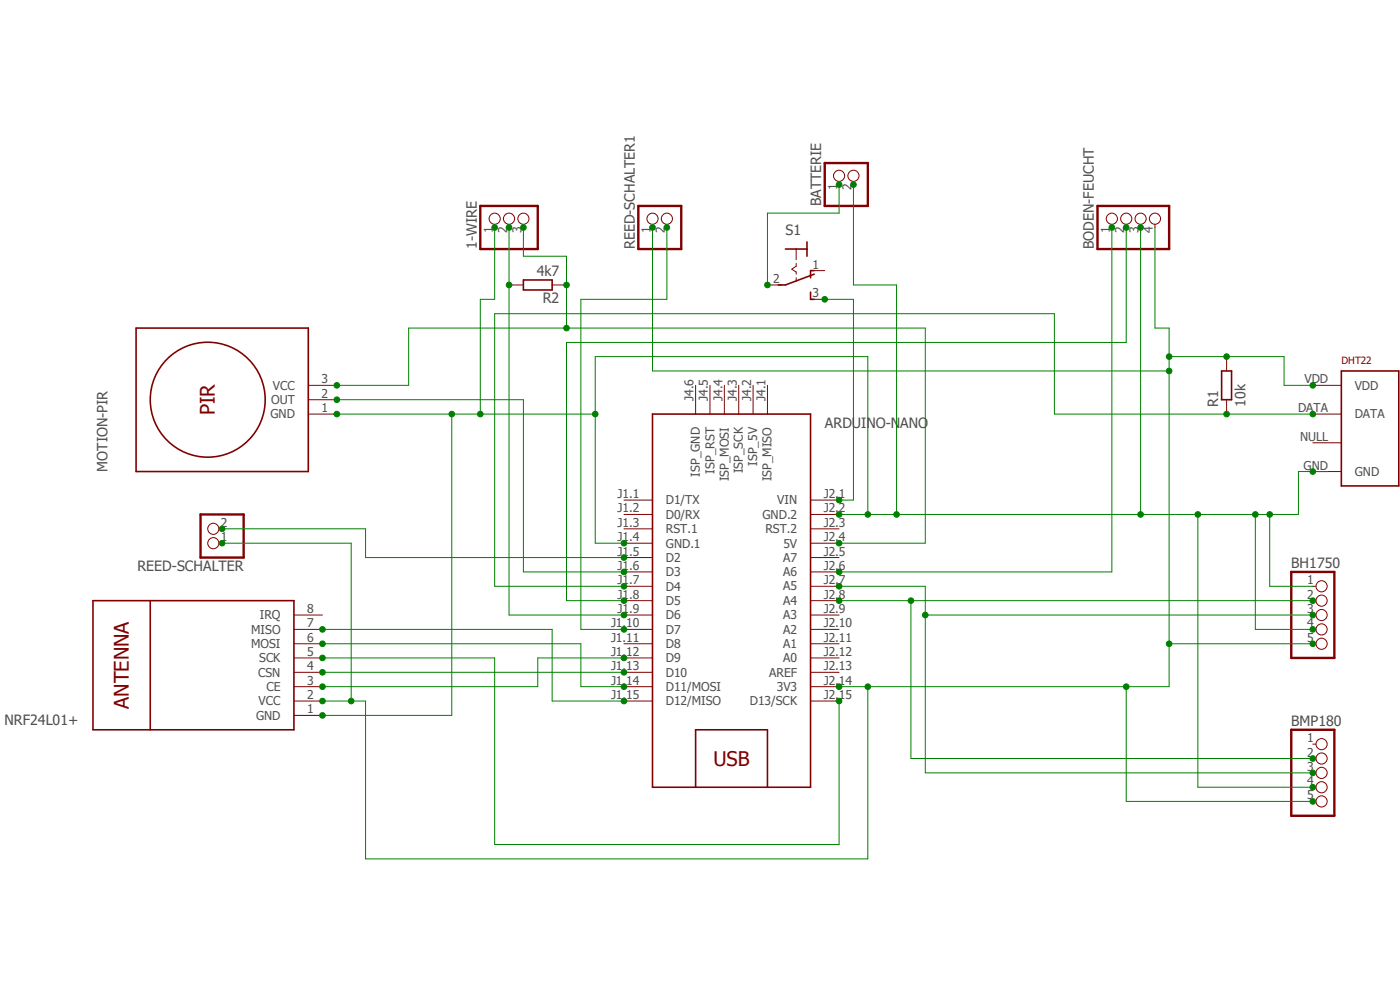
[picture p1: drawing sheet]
<svg xmlns="http://www.w3.org/2000/svg" width="297mm" height="210mm" viewBox="0 0 297 210" stroke-linecap="round" stroke-linejoin="round" font-family="sans-serif">
<path d="M0 27.6l297 154.8M297 27.6l-297 154.8" fill="none" stroke="#fff" stroke-width=".21"/>
<g fill="none" stroke="#800000" stroke-width=".21">
<path d="M178 38.5v.7M181.1 38.5v.7M104.9 47.6v.7M108 47.6v.7M111 47.6v.7M138.4 47.6v.7M141.5 47.6v.7M168.9 52.8v2.3M168.9 55.9v.6l-.9 .6 .9 .6v.5M168.9 58.9v.8M172 57.4h3M235.9 47.6v.7"/>
<path d="M238.9 47.6v.7M242 47.6v.7M245 47.6v.7M108 60.5h3M117.1 60.5h3.1M162.8 60.5h3.1M172 63.5h3M260.2 75.6v3.1M65.4 87.8h6.1M65.4 84.8h6.1M65.4 81.7h6.1M147.6 81.7v6.1"/>
<path d="M150.6 81.7v6.1M153.7 81.7v6.1M156.7 81.7v6.1M159.8 81.7v6.1M162.8 81.7v6.1M260.2 84.8v3M278.5 87.8h6.1M278.5 81.7h6.1M278.5 93.9h6.1M46.4 112.2h.7M46.4 115.2h.7M132.4 106.1h6"/>
<path d="M132.4 109.1h6M132.4 112.2h6M132.4 115.2h6M132.4 118.3h6M172 106.1h6M172 109.1h6M172 112.2h6M172 115.2h6M172 118.3h6M278.5 100h6.1M62.4 130.5h6M62.4 133.5h6"/>
<path d="M62.4 136.6h6M62.4 139.6h6M132.4 121.3h6M132.4 124.4h6M132.4 127.4h6M132.4 130.5h6M132.4 133.5h6M132.4 136.6h6M132.4 139.6h6M172 121.3h6M172 124.4h6M172 127.4h6"/>
<path d="M172 130.5h6M172 133.5h6M172 136.6h6M172 139.6h6M278.5 124.4h.6M278.5 127.4h.6M278.5 130.5h.6M278.5 133.5h.6M278.5 136.6h.6M62.4 142.6h6M62.4 145.7h6M62.4 148.7h6"/>
<path d="M62.4 151.8h6M132.4 142.6h6M132.4 145.7h6M132.4 148.7h6M172 142.6h6M172 145.7h6M172 148.7h6M278.5 157.9h.6M278.5 160.9h.6M278.5 164h.6M278.5 167h.6M278.5 170h.6"/>
<circle cx="178" cy="37.3" r="1.18"/>
<circle cx="181.1" cy="37.3" r="1.18"/>
<circle cx="104.9" cy="46.4" r="1.18"/>
<circle cx="108" cy="46.4" r="1.18"/>
<circle cx="111" cy="46.4" r="1.18"/>
<circle cx="138.4" cy="46.4" r="1.18"/>
<circle cx="141.5" cy="46.4" r="1.18"/>
<circle cx="235.9" cy="46.4" r="1.18"/>
<circle cx="238.9" cy="46.4" r="1.18"/>
<circle cx="242" cy="46.4" r="1.18"/>
<circle cx="245" cy="46.4" r="1.18"/>
<circle cx="45.3" cy="115.2" r="1.18"/>
<circle cx="45.3" cy="112.2" r="1.18"/>
<circle cx="280.4" cy="133.5" r="1.18"/>
<circle cx="280.4" cy="124.4" r="1.18"/>
<circle cx="280.4" cy="130.5" r="1.18"/>
<circle cx="280.4" cy="136.6" r="1.18"/>
<circle cx="280.4" cy="127.4" r="1.18"/>
<circle cx="280.4" cy="157.9" r="1.18"/>
<circle cx="280.4" cy="164" r="1.18"/>
<circle cx="280.4" cy="167" r="1.18"/>
<circle cx="280.4" cy="170" r="1.18"/>
<circle cx="280.4" cy="160.9" r="1.18"/>
</g>
<g fill="none" stroke="#800000" stroke-width=".34">
<path d="M111 59.4h6.1v2.1h-6.1zM166.6 52.8h4.6M171.2 51.3v3.1M172.7 57.4h-.7v1.5M172.7 58.2l-6.1 2.3h-1.5M28.9 69.6h36.5v30.4h-36.5zM172 62v1.5h.7M259.2 78.7h2.1v6.1h-2.1zM284.6 78.7h12.2v24.4h-12.2zM138.4 87.8h33.6v79.2h-33.6zM19.7 127.4h42.7v27.4h-42.7zM31.9 127.4v27.4"/>
<path d="M147.6 167v-12.2h15.2v12.2"/>
<circle cx="44.1" cy="84.8" r="12.2"/>
</g>
<path d="M175 34.6h9.1v9.1h-9.1zM101.9 43.7h12.2v9.1h-12.2zM135.4 43.7h9.1v9.1h-9.1zM232.8 43.7h15.2v9.1h-15.2zM42.5 109.1h9.2v9.2h-9.2zM273.9 121.3h9.2v18.3h-9.2zM273.9 154.8h9.2v18.3h-9.2z" fill="none" stroke="#800000" stroke-width=".51"/>
<path d="M278.5 81.7h-6.1v-6.1h-24.4v70.1h-70" fill="none" stroke="#008000" stroke-width=".21"/>
<circle cx="260.2" cy="75.6" r=".6" fill="#008000"/>
<g fill="none" stroke="#008000" stroke-width=".21">
<path d="M184.1 145.7v36.5h-106.5v-33.5h-3.1"/>
<circle cx="260.2" cy="75.6" r=".6"/>
</g>
<circle cx="68.4" cy="148.7" r=".6" fill="#008000"/>
<circle cx="68.4" cy="148.7" r=".6" fill="none" stroke="#008000" stroke-width=".21"/>
<circle cx="178" cy="145.7" r=".6" fill="#008000"/>
<circle cx="178" cy="145.7" r=".6" fill="none" stroke="#008000" stroke-width=".21"/>
<circle cx="184.1" cy="145.7" r=".6" fill="#008000"/>
<g fill="none" stroke="#008000" stroke-width=".21">
<path d="M68.4 148.7h6.1M238.9 145.7v24.3h39.6"/>
<circle cx="184.1" cy="145.7" r=".6"/>
</g>
<circle cx="238.9" cy="145.7" r=".6" fill="#008000"/>
<circle cx="238.9" cy="145.7" r=".6" fill="none" stroke="#008000" stroke-width=".21"/>
<circle cx="278.5" cy="170" r=".6" fill="#008000"/>
<circle cx="278.5" cy="170" r=".6" fill="none" stroke="#008000" stroke-width=".21"/>
<circle cx="278.5" cy="81.7" r=".6" fill="#008000"/>
<g fill="none" stroke="#008000" stroke-width=".21">
<path d="M248 136.6h30.5"/>
<circle cx="278.5" cy="81.7" r=".6"/>
</g>
<circle cx="248" cy="136.6" r=".6" fill="#008000"/>
<circle cx="248" cy="136.6" r=".6" fill="none" stroke="#008000" stroke-width=".21"/>
<circle cx="278.5" cy="136.6" r=".6" fill="#008000"/>
<g fill="none" stroke="#008000" stroke-width=".21">
<path d="M47.1 115.2h27.4v33.5"/>
<circle cx="278.5" cy="136.6" r=".6"/>
</g>
<circle cx="47.1" cy="115.2" r=".6" fill="#008000"/>
<circle cx="47.1" cy="115.2" r=".6" fill="none" stroke="#008000" stroke-width=".21"/>
<circle cx="74.5" cy="148.7" r=".6" fill="#008000"/>
<g fill="none" stroke="#008000" stroke-width=".21">
<path d="M245 48.3v21.3h3v6"/>
<circle cx="74.5" cy="148.7" r=".6"/>
</g>
<circle cx="248" cy="75.6" r=".6" fill="#008000"/>
<g fill="none" stroke="#008000" stroke-width=".21">
<path d="M138.4 48.3v30.4h109.6"/>
<circle cx="248" cy="75.6" r=".6"/>
</g>
<circle cx="248" cy="78.7" r=".6" fill="#008000"/>
<circle cx="248" cy="78.7" r=".6" fill="none" stroke="#008000" stroke-width=".21"/>
<circle cx="138.4" cy="48.3" r=".6" fill="#008000"/>
<g fill="none" stroke="#008000" stroke-width=".21">
<path d="M278.5 87.8h-54.8v-21.3h-118.8v57.9h27.5"/>
<circle cx="138.4" cy="48.3" r=".6"/>
</g>
<circle cx="260.2" cy="87.8" r=".6" fill="#008000"/>
<circle cx="260.2" cy="87.8" r=".6" fill="none" stroke="#008000" stroke-width=".21"/>
<circle cx="132.4" cy="124.4" r=".6" fill="#008000"/>
<circle cx="132.4" cy="124.4" r=".6" fill="none" stroke="#008000" stroke-width=".21"/>
<circle cx="278.5" cy="87.8" r=".6" fill="#008000"/>
<g fill="none" stroke="#008000" stroke-width=".21">
<path d="M71.5 87.8h54.8v-12.2h57.8v33.5M281.6 100h-6.1v9.1h-97.5"/>
<circle cx="278.5" cy="87.8" r=".6"/>
</g>
<circle cx="184.1" cy="109.1" r=".6" fill="#008000"/>
<g fill="none" stroke="#008000" stroke-width=".21">
<path d="M95.8 87.8v64h-27.4"/>
<circle cx="184.1" cy="109.1" r=".6"/>
</g>
<circle cx="95.8" cy="87.8" r=".6" fill="#008000"/>
<circle cx="95.8" cy="87.8" r=".6" fill="none" stroke="#008000" stroke-width=".21"/>
<circle cx="71.5" cy="87.8" r=".6" fill="#008000"/>
<circle cx="71.5" cy="87.8" r=".6" fill="none" stroke="#008000" stroke-width=".21"/>
<circle cx="68.4" cy="151.8" r=".6" fill="#008000"/>
<circle cx="68.4" cy="151.8" r=".6" fill="none" stroke="#008000" stroke-width=".21"/>
<circle cx="178" cy="109.1" r=".6" fill="#008000"/>
<g fill="none" stroke="#008000" stroke-width=".21">
<path d="M181.1 39.2v21.3h9.1v48.6"/>
<circle cx="178" cy="109.1" r=".6"/>
</g>
<circle cx="190.2" cy="109.1" r=".6" fill="#008000"/>
<g fill="none" stroke="#008000" stroke-width=".21">
<path d="M254.1 109.1v57.9h24.4"/>
<circle cx="190.2" cy="109.1" r=".6"/>
</g>
<circle cx="254.1" cy="109.1" r=".6" fill="#008000"/>
<circle cx="254.1" cy="109.1" r=".6" fill="none" stroke="#008000" stroke-width=".21"/>
<circle cx="278.5" cy="167" r=".6" fill="#008000"/>
<circle cx="278.5" cy="167" r=".6" fill="none" stroke="#008000" stroke-width=".21"/>
<circle cx="278.5" cy="100" r=".6" fill="#008000"/>
<circle cx="278.5" cy="100" r=".6" fill="none" stroke="#008000" stroke-width=".21"/>
<circle cx="181.1" cy="39.2" r=".6" fill="#008000"/>
<g fill="none" stroke="#008000" stroke-width=".21">
<path d="M126.3 87.8v27.4h6.1"/>
<circle cx="181.1" cy="39.2" r=".6"/>
</g>
<circle cx="132.4" cy="115.2" r=".6" fill="#008000"/>
<circle cx="132.4" cy="115.2" r=".6" fill="none" stroke="#008000" stroke-width=".21"/>
<circle cx="126.3" cy="87.8" r=".6" fill="#008000"/>
<g fill="none" stroke="#008000" stroke-width=".21">
<path d="M266.3 109.1v24.4h12.2"/>
<circle cx="126.3" cy="87.8" r=".6"/>
</g>
<circle cx="278.5" cy="133.5" r=".6" fill="#008000"/>
<circle cx="278.5" cy="133.5" r=".6" fill="none" stroke="#008000" stroke-width=".21"/>
<circle cx="266.3" cy="109.1" r=".6" fill="#008000"/>
<g fill="none" stroke="#008000" stroke-width=".21">
<path d="M269.4 109.1v15.3h9.1"/>
<circle cx="266.3" cy="109.1" r=".6"/>
</g>
<circle cx="269.4" cy="109.1" r=".6" fill="#008000"/>
<g fill="none" stroke="#008000" stroke-width=".21">
<path d="M242 48.3v60.8"/>
<circle cx="269.4" cy="109.1" r=".6"/>
</g>
<circle cx="242" cy="48.3" r=".6" fill="#008000"/>
<circle cx="242" cy="48.3" r=".6" fill="none" stroke="#008000" stroke-width=".21"/>
<circle cx="242" cy="109.1" r=".6" fill="#008000"/>
<g fill="none" stroke="#008000" stroke-width=".21">
<path d="M104.9 48.3v15.2h-3v24.3"/>
<circle cx="242" cy="109.1" r=".6"/>
</g>
<circle cx="101.9" cy="87.8" r=".6" fill="#008000"/>
<circle cx="101.9" cy="87.8" r=".6" fill="none" stroke="#008000" stroke-width=".21"/>
<circle cx="104.9" cy="48.3" r=".6" fill="#008000"/>
<g fill="none" stroke="#008000" stroke-width=".21">
<path d="M71.5 81.7h15.2v-12.1h109.6v45.6h-18.3"/>
<circle cx="104.9" cy="48.3" r=".6"/>
</g>
<circle cx="71.5" cy="81.7" r=".6" fill="#008000"/>
<circle cx="71.5" cy="81.7" r=".6" fill="none" stroke="#008000" stroke-width=".21"/>
<circle cx="178" cy="115.2" r=".6" fill="#008000"/>
<g fill="none" stroke="#008000" stroke-width=".21">
<path d="M111 48.3v6.1h9.2v6.1"/>
<circle cx="178" cy="115.2" r=".6"/>
</g>
<circle cx="120.2" cy="60.5" r=".6" fill="#008000"/>
<g fill="none" stroke="#008000" stroke-width=".21">
<path d="M120.2 60.5v9.1"/>
<circle cx="120.2" cy="60.5" r=".6"/>
</g>
<circle cx="111" cy="48.3" r=".6" fill="#008000"/>
<circle cx="111" cy="48.3" r=".6" fill="none" stroke="#008000" stroke-width=".21"/>
<circle cx="120.2" cy="69.6" r=".6" fill="#008000"/>
<g fill="none" stroke="#008000" stroke-width=".21">
<path d="M71.5 84.8h39.5v36.5h21.4"/>
<circle cx="120.2" cy="69.6" r=".6"/>
</g>
<circle cx="71.5" cy="84.8" r=".6" fill="#008000"/>
<circle cx="71.5" cy="84.8" r=".6" fill="none" stroke="#008000" stroke-width=".21"/>
<circle cx="132.4" cy="121.3" r=".6" fill="#008000"/>
<g fill="none" stroke="#008000" stroke-width=".21">
<path d="M68.4 139.6h36.5v39.6h73.1v-30.5"/>
<circle cx="132.4" cy="121.3" r=".6"/>
</g>
<circle cx="68.4" cy="139.6" r=".6" fill="#008000"/>
<circle cx="68.4" cy="139.6" r=".6" fill="none" stroke="#008000" stroke-width=".21"/>
<circle cx="178" cy="148.7" r=".6" fill="#008000"/>
<g fill="none" stroke="#008000" stroke-width=".21">
<path d="M132.4 139.6h-18.3v6.1h-45.7"/>
<circle cx="178" cy="148.7" r=".6"/>
</g>
<circle cx="68.4" cy="145.7" r=".6" fill="#008000"/>
<circle cx="68.4" cy="145.7" r=".6" fill="none" stroke="#008000" stroke-width=".21"/>
<circle cx="132.4" cy="139.6" r=".6" fill="#008000"/>
<g fill="none" stroke="#008000" stroke-width=".21">
<path d="M68.4 142.6h64"/>
<circle cx="132.4" cy="139.6" r=".6"/>
</g>
<circle cx="68.4" cy="142.6" r=".6" fill="#008000"/>
<circle cx="68.4" cy="142.6" r=".6" fill="none" stroke="#008000" stroke-width=".21"/>
<circle cx="132.4" cy="142.6" r=".6" fill="#008000"/>
<g fill="none" stroke="#008000" stroke-width=".21">
<path d="M68.4 136.6h54.8v9.1h9.2"/>
<circle cx="132.4" cy="142.6" r=".6"/>
</g>
<circle cx="68.4" cy="136.6" r=".6" fill="#008000"/>
<circle cx="68.4" cy="136.6" r=".6" fill="none" stroke="#008000" stroke-width=".21"/>
<circle cx="132.4" cy="145.7" r=".6" fill="#008000"/>
<g fill="none" stroke="#008000" stroke-width=".21">
<path d="M68.4 133.5h48.7v15.2h15.3"/>
<circle cx="132.4" cy="145.7" r=".6"/>
</g>
<circle cx="68.4" cy="133.5" r=".6" fill="#008000"/>
<circle cx="68.4" cy="133.5" r=".6" fill="none" stroke="#008000" stroke-width=".21"/>
<circle cx="132.4" cy="148.7" r=".6" fill="#008000"/>
<g fill="none" stroke="#008000" stroke-width=".21">
<path d="M181.1 63.5v42.6h-3.1"/>
<circle cx="132.4" cy="148.7" r=".6"/>
</g>
<circle cx="178" cy="106.1" r=".6" fill="#008000"/>
<g fill="none" stroke="#008000" stroke-width=".21">
<path d="M175 63.5h6.1"/>
<circle cx="178" cy="106.1" r=".6"/>
</g>
<circle cx="175" cy="63.5" r=".6" fill="#008000"/>
<g fill="none" stroke="#008000" stroke-width=".21">
<path d="M178 127.4h15.3v33.5h85.2"/>
<circle cx="175" cy="63.5" r=".6"/>
</g>
<circle cx="278.5" cy="160.9" r=".6" fill="#008000"/>
<circle cx="278.5" cy="160.9" r=".6" fill="none" stroke="#008000" stroke-width=".21"/>
<circle cx="178" cy="127.4" r=".6" fill="#008000"/>
<g fill="none" stroke="#008000" stroke-width=".21">
<path d="M193.3 127.4h85.2"/>
<circle cx="178" cy="127.4" r=".6"/>
</g>
<circle cx="193.2" cy="127.4" r=".6" fill="#008000"/>
<circle cx="193.2" cy="127.4" r=".6" fill="none" stroke="#008000" stroke-width=".21"/>
<circle cx="278.5" cy="127.4" r=".6" fill="#008000"/>
<g fill="none" stroke="#008000" stroke-width=".21">
<path d="M178 124.4h18.3v39.6h82.2"/>
<circle cx="278.5" cy="127.4" r=".6"/>
</g>
<circle cx="278.5" cy="164" r=".6" fill="#008000"/>
<circle cx="278.5" cy="164" r=".6" fill="none" stroke="#008000" stroke-width=".21"/>
<circle cx="178" cy="124.4" r=".6" fill="#008000"/>
<g fill="none" stroke="#008000" stroke-width=".21">
<path d="M196.3 130.5h82.2"/>
<circle cx="178" cy="124.4" r=".6"/>
</g>
<circle cx="196.3" cy="130.5" r=".6" fill="#008000"/>
<circle cx="196.3" cy="130.5" r=".6" fill="none" stroke="#008000" stroke-width=".21"/>
<circle cx="278.5" cy="130.5" r=".6" fill="#008000"/>
<g fill="none" stroke="#008000" stroke-width=".21">
<path d="M47.1 112.2h30.5v6.1h54.8"/>
<circle cx="278.5" cy="130.5" r=".6"/>
</g>
<circle cx="47.1" cy="112.2" r=".6" fill="#008000"/>
<circle cx="47.1" cy="112.2" r=".6" fill="none" stroke="#008000" stroke-width=".21"/>
<circle cx="132.4" cy="118.3" r=".6" fill="#008000"/>
<g fill="none" stroke="#008000" stroke-width=".21">
<path d="M235.9 48.3v73h-57.9"/>
<circle cx="132.4" cy="118.3" r=".6"/>
</g>
<circle cx="235.9" cy="48.3" r=".6" fill="#008000"/>
<circle cx="235.9" cy="48.3" r=".6" fill="none" stroke="#008000" stroke-width=".21"/>
<circle cx="178" cy="121.3" r=".6" fill="#008000"/>
<g fill="none" stroke="#008000" stroke-width=".21">
<path d="M238.9 48.3v24.3h-118.7v54.8h12.2"/>
<circle cx="178" cy="121.3" r=".6"/>
</g>
<circle cx="132.4" cy="127.4" r=".6" fill="#008000"/>
<circle cx="132.4" cy="127.4" r=".6" fill="none" stroke="#008000" stroke-width=".21"/>
<circle cx="238.9" cy="48.3" r=".6" fill="#008000"/>
<g fill="none" stroke="#008000" stroke-width=".21">
<path d="M108 60.5v70h24.4"/>
<circle cx="238.9" cy="48.3" r=".6"/>
</g>
<circle cx="108" cy="48.3" r=".6" fill="#008000"/>
<circle cx="108" cy="48.3" r=".6" fill="none" stroke="#008000" stroke-width=".21"/>
<circle cx="132.4" cy="130.5" r=".6" fill="#008000"/>
<g fill="none" stroke="#008000" stroke-width=".21">
<path d="M108 48.3v12.2"/>
<circle cx="132.4" cy="130.5" r=".6"/>
</g>
<circle cx="108" cy="60.5" r=".6" fill="#008000"/>
<g fill="none" stroke="#008000" stroke-width=".21">
<path d="M178 39.2v6h-15.2v15.3"/>
<circle cx="108" cy="60.5" r=".6"/>
</g>
<circle cx="178" cy="39.2" r=".6" fill="#008000"/>
<circle cx="178" cy="39.2" r=".6" fill="none" stroke="#008000" stroke-width=".21"/>
<circle cx="162.8" cy="60.5" r=".6" fill="#008000"/>
<g fill="none" stroke="#008000" stroke-width=".21">
<path d="M141.5 48.3v15.2h-18.3v70h9.2"/>
<circle cx="162.8" cy="60.5" r=".6"/>
</g>
<circle cx="141.5" cy="48.3" r=".6" fill="#008000"/>
<circle cx="141.5" cy="48.3" r=".6" fill="none" stroke="#008000" stroke-width=".21"/>
<circle cx="132.4" cy="133.5" r=".6" fill="#008000"/>
<circle cx="132.4" cy="133.5" r=".6" fill="none" stroke="#008000" stroke-width=".21"/>
<g font-size="4.3" fill="#800000">
<text x="45.6" y="88.1" transform="rotate(-90 45.6 88.1)">PIR</text>
<text x="27.3" y="150.4" transform="rotate(-90 27.3 150.4)">ANTENNA</text>
<text x="151.3" y="162.4">USB</text>
</g>
<g font-size="3" fill="#505050">
<text x="174.2" y="43.7" transform="rotate(-90 174.2 43.7)">BATTERIE</text>
<text x="101.2" y="52.8" transform="rotate(-90 101.2 52.8)">1-WIRE</text>
<text x="134.7" y="52.8" transform="rotate(-90 134.7 52.8)">REED-SCHALTER1</text>
<text x="166.6" y="49.8">S1</text>
<text x="232.1" y="52.8" transform="rotate(-90 232.1 52.8)">BODEN-FEUCHT</text>
<text x="113.9" y="58.6">4k7</text>
<text x="115.1" y="64.3">R2</text>
<text x="258.4" y="86.3" transform="rotate(-90 258.4 86.3)">R1</text>
<text x="264.2" y="86.3" transform="rotate(-90 264.2 86.3)">10k</text>
<text x="175" y="90.9">ARDUINO-NANO</text>
<text x="22.8" y="100" transform="rotate(-90 22.8 100)">MOTION-PIR</text>
<text x="29.2" y="121.2">REED-SCHALTER</text>
<text x="273.9" y="120.6">BH1750</text>
<text x="1" y="153.9">NRF24L01+</text>
<text x="273.9" y="154.1">BMP180</text>
</g>
<g font-size="2.6" fill="#505050">
<text x="177.6" y="40.3" transform="rotate(-90 177.6 40.3)">1</text>
<text x="180.6" y="40.3" transform="rotate(-90 180.6 40.3)">2</text>
<text x="104.5" y="49.4" transform="rotate(-90 104.5 49.4)">1</text>
<text x="107.6" y="49.4" transform="rotate(-90 107.6 49.4)">2</text>
<text x="110.6" y="49.4" transform="rotate(-90 110.6 49.4)">3</text>
<text x="138" y="49.4" transform="rotate(-90 138 49.4)">1</text>
<text x="141.1" y="49.4" transform="rotate(-90 141.1 49.4)">2</text>
<text x="235.5" y="49.4" transform="rotate(-90 235.5 49.4)">1</text>
<text x="238.5" y="49.4" transform="rotate(-90 238.5 49.4)">2</text>
<text x="241.6" y="49.4" transform="rotate(-90 241.6 49.4)">3</text>
<text x="244.6" y="49.4" transform="rotate(-90 244.6 49.4)">4</text>
<text x="172.4" y="57">1</text>
<text x="164" y="60">2</text>
<text x="172.4" y="63.1">3</text>
<text x="57.9" y="82.7">VCC</text>
<text x="68.2" y="81.3">3</text>
<text x="276.8" y="81.3">VDD</text>
<text x="287.4" y="82.7">VDD</text>
<text x="57.4" y="88.8">GND</text>
<text x="57.5" y="85.7">OUT</text>
<text x="68.2" y="87.4">1</text>
<text x="68.2" y="84.4">2</text>
<text x="147.1" y="85" transform="rotate(-90 147.1 85)">J4.6</text>
<text x="150.2" y="85" transform="rotate(-90 150.2 85)">J4.5</text>
<text x="153.2" y="85" transform="rotate(-90 153.2 85)">J4.4</text>
<text x="156.3" y="85" transform="rotate(-90 156.3 85)">J4.3</text>
<text x="159.3" y="85" transform="rotate(-90 159.3 85)">J4.2</text>
<text x="162.4" y="85" transform="rotate(-90 162.4 85)">J4.1</text>
<text x="275.4" y="87.4">DATA</text>
<text x="287.4" y="88.8">DATA</text>
<text x="275.8" y="93.5">NULL</text>
<text x="148.5" y="101.1" transform="rotate(-90 148.5 101.1)">ISP_GND</text>
<text x="151.6" y="100.5" transform="rotate(-90 151.6 100.5)">ISP_RST</text>
<text x="157.6" y="100.4" transform="rotate(-90 157.6 100.4)">ISP_SCK</text>
<text x="160.7" y="98.8" transform="rotate(-90 160.7 98.8)">ISP_5V</text>
<text x="276.6" y="99.6">GND</text>
<text x="287.4" y="100.9">GND</text>
<text x="131" y="105.7">J1.1</text>
<text x="141.3" y="107">D1/TX</text>
<text x="154.6" y="102.1" transform="rotate(-90 154.6 102.1)">ISP_MOSI</text>
<text x="163.7" y="102.1" transform="rotate(-90 163.7 102.1)">ISP_MISO</text>
<text x="164.9" y="107">VIN</text>
<text x="174.8" y="105.7">J2.1</text>
<text x="46.9" y="111.8">2</text>
<text x="131" y="108.7">J1.2</text>
<text x="131" y="111.8">J1.3</text>
<text x="141.3" y="110.1">D0/RX</text>
<text x="141.3" y="113.1">RST.1</text>
<text x="161.8" y="110.1">GND.2</text>
<text x="162.4" y="113.1">RST.2</text>
<text x="174.8" y="108.7">J2.2</text>
<text x="174.8" y="111.8">J2.3</text>
<text x="46.9" y="114.8">1</text>
<text x="131" y="114.8">J1.4</text>
<text x="131" y="117.9">J1.5</text>
<text x="141.3" y="116.2">GND.1</text>
<text x="141.3" y="119.2">D2</text>
<text x="166.2" y="119.2">A7</text>
<text x="166.2" y="116.2">5V</text>
<text x="174.8" y="114.8">J2.4</text>
<text x="174.8" y="117.9">J2.5</text>
<text x="131" y="120.9">J1.6</text>
<text x="131" y="124">J1.7</text>
<text x="141.3" y="122.3">D3</text>
<text x="141.3" y="125.3">D4</text>
<text x="166.2" y="122.2">A6</text>
<text x="166.2" y="125.3">A5</text>
<text x="174.8" y="120.9">J2.6</text>
<text x="174.8" y="124">J2.7</text>
<text x="277.3" y="124">1</text>
<text x="55.1" y="131.4">IRQ</text>
<text x="65.2" y="130">8</text>
<text x="131" y="127">J1.8</text>
<text x="131" y="130">J1.9</text>
<text x="141.3" y="128.3">D5</text>
<text x="141.3" y="131.4">D6</text>
<text x="166.2" y="128.3">A4</text>
<text x="166.2" y="131.4">A3</text>
<text x="174.8" y="127">J2.8</text>
<text x="174.8" y="130">J2.9</text>
<text x="277.3" y="127">2</text>
<text x="277.3" y="130">3</text>
<text x="53.3" y="137.5">MOSI</text>
<text x="53.3" y="134.4">MISO</text>
<text x="65.2" y="136.1">6</text>
<text x="65.2" y="133.1">7</text>
<text x="129.6" y="133.1">J1.10</text>
<text x="129.6" y="136.1">J1.11</text>
<text x="141.3" y="134.4">D7</text>
<text x="141.3" y="137.5">D8</text>
<text x="166.2" y="134.4">A2</text>
<text x="166.2" y="137.5">A1</text>
<text x="174.8" y="133.1">J2.10</text>
<text x="174.8" y="136.1">J2.11</text>
<text x="277.3" y="133.1">4</text>
<text x="277.3" y="136.1">5</text>
<text x="54.8" y="143.6">CSN</text>
<text x="55" y="140.5">SCK</text>
<text x="65.2" y="142.2">4</text>
<text x="65.2" y="139.1">5</text>
<text x="129.6" y="139.1">J1.12</text>
<text x="129.6" y="142.2">J1.13</text>
<text x="141.3" y="140.5">D9</text>
<text x="141.3" y="143.6">D10</text>
<text x="163.2" y="143.6">AREF</text>
<text x="166.2" y="140.5">A0</text>
<text x="174.8" y="139.1">J2.12</text>
<text x="174.8" y="142.2">J2.13</text>
<text x="54.9" y="149.6">VCC</text>
<text x="56.5" y="146.6">CE</text>
<text x="65.2" y="148.3">2</text>
<text x="65.2" y="145.2">3</text>
<text x="129.6" y="145.2">J1.14</text>
<text x="129.6" y="148.3">J1.15</text>
<text x="141.3" y="146.6">D11/MOSI</text>
<text x="141.3" y="149.6">D12/MISO</text>
<text x="159.1" y="149.6">D13/SCK</text>
<text x="164.8" y="146.6">3V3</text>
<text x="174.8" y="145.2">J2.14</text>
<text x="174.8" y="148.3">J2.15</text>
<text x="54.3" y="152.7">GND</text>
<text x="65.2" y="151.3">1</text>
<text x="277.3" y="157.4">1</text>
<text x="277.3" y="160.5">2</text>
<text x="277.3" y="163.5">3</text>
<text x="277.3" y="166.6">4</text>
<text x="277.3" y="169.6">5</text>
</g>
<text font-size="2.1" fill="#800000" x="284.6" y="77.2">DHT22</text>
</svg>
